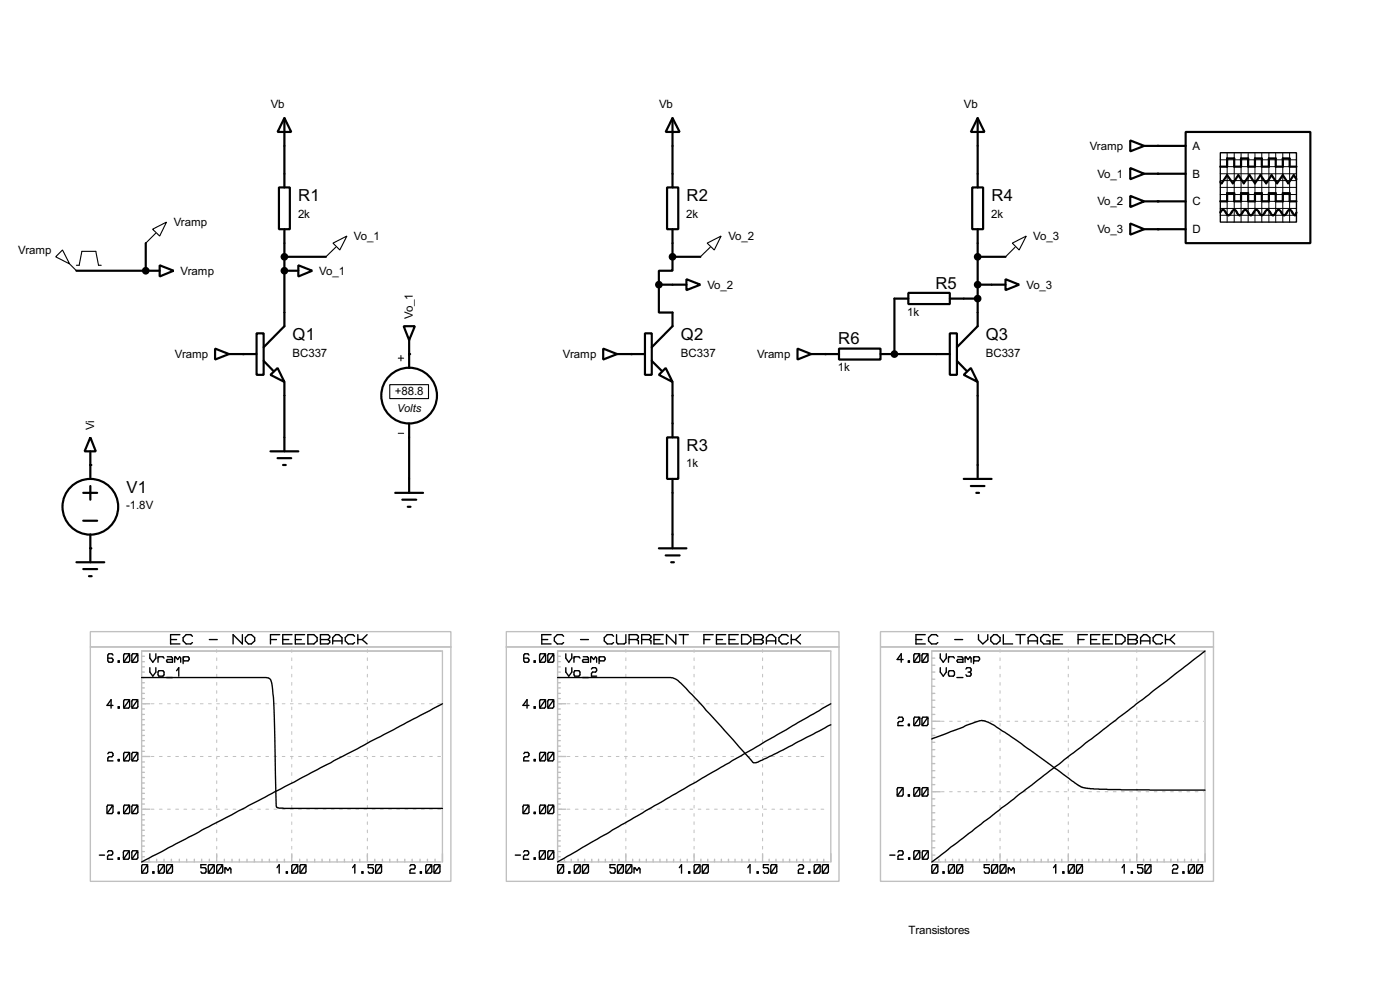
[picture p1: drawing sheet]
<svg xmlns="http://www.w3.org/2000/svg" width="256mm" height="180mm" viewBox="0 0 256 180" stroke-linecap="round" stroke-linejoin="round" font-family="sans-serif">
<g fill="none" stroke="#000" stroke-width=".4">
<path d="M51.1 34.3h2v7.7h-2zM52.1 21.6l1.3 2.6h-2.5zM52.1 21.6v12.7M122.2 34.3h2.1v7.7h-2.1zM123.2 21.6l1.3 2.6h-2.5zM123.2 21.6v12.7M178.1 34.3h2v7.7h-2zM179.1 21.6l1.3 2.6h-2.5zM179.1 21.6v12.7M207.1 25.7l2.5 1-2.5 1zM207.1 30.8l2.5 1-2.5 1zM207.1 35.9l2.5 1-2.5 1z"/>
<path d="M209.6 26.7h7.6M209.6 31.8h7.6M209.6 36.9h7.6M217.2 24.2h22.9v20.3h-22.9zM223.6 38.9l.2-.4 .3-.1 .2 .1 .5 .8a.6 .6 0 0 0 .9-.5l.4-.4 .3 .1 .4 .8 .3 .1 .3-.1 .5-.8a.6 .6 0 0 1 .8 .5l.5 .4 .2-.1 .5-.8 .3-.1 .2 .1 .5 .8a.6 .6 0 0 0 .9-.5l.4-.4 .2 .1 .5 .8 .3 .1 .3-.1 .5-.8a.6 .6 0 0 1 .8 .5l.5 .4 .2-.1 .5-.8 .3-.1 .2 .1 .5 .8 .3 .1 .2-.5M223.6 36.9h1.2v-1.5h1.3v1.5h1.3v-1.5h1.3v1.5h1.2v-1.5h1.3v1.5h1.3v-1.5h1.2v1.5h1.3v-1.5h1.3v1.5h1.2M223.6 30.5h1.2v-1.5h1.3v1.5h1.3v-1.5h1.3v1.5h1.2v-1.5h1.3v1.5h1.3v-1.5h1.2v1.5h1.3v-1.5h1.3v1.5h1.2M237.5 32.8l-.5-.7-1 1.5-1-1.5-1 1.5-1-1.5-1 1.5-1.1-1.5-1 1.5-1-1.5-1 1.5-1-1.5-1 1.5-1.1-1.5-1 1.5-.2-.3M14 49.6h15.3M26.7 44.5v5.1M29.3 48.6l2.5 1-2.5 1zM52.1 42v17.7l-3.8 3.9"/>
<path d="M52.1 47h7.6M52.1 49.6h2.6M54.7 48.6l2.5 1-2.5 1zM74 59.7h2l-1 2.6zM120.7 52.1v5.1h2.5v2.5l-3.8 3.9M120.7 52.1h5.1M123.2 47v2.6h-2.5v2.5M123.2 47h5.1M123.2 42v5M125.8 51.1l2.5 1-2.5 1zM166.4 53.6h7.6v2.1h-7.6zM166.4 54.7h-2.5v10.1"/>
<path d="M174 54.7h5.1M179.1 47h5.1M179.1 52.1h5.1M179.1 42v17.7l-3.8 3.9M184.2 51.1l2.5 1-2.5 1zM207.1 40.9l2.5 1.1-2.5 1zM209.6 42h7.6M39.4 63.8l2.6 1-2.6 1zM42 64.8h5M47 61h1.3v7.6h-1.3zM48.3 66.1l1.8 1.8M49.6 68.6l1.3-1.2 1.2 2.5z"/>
<path d="M52.1 69.9v12.7M75 62.3v5.1M75 77.5v12.7M110.5 63.8l2.6 1-2.6 1zM113.1 64.8h5.1M118.2 61h1.2v7.6h-1.2zM119.4 66.1l1.8 1.8M120.7 68.6l1.3-1.2 1.2 2.5zM123.2 69.9v10.2M146.1 63.8l2.5 1-2.5 1zM148.6 64.8h5.1M153.7 63.8h7.6v2h-7.6z"/>
<path d="M161.3 64.8h12.7M174 61h1.3v7.6h-1.3zM175.3 66.1l1.8 1.8M176.6 68.6l1.3-1.2 1.2 2.5zM179.1 69.9v17.8M15.3 90.2h2.5M15.3 95.3h2.5M16.6 80.1l1 2.5h-2.1zM16.6 82.6v5.1M16.6 89v2.5M16.6 97.8v5.1M49.6 82.6h5.1"/>
<path d="M50.9 83.9h2.5M51.9 85.1h.5M72.4 90.2h5.1M73.7 91.5h2.6M74.7 92.8h.5M122.2 80.1h2.1v7.6h-2.1zM123.2 87.7v12.7M176.6 87.7h5.1M177.9 89h2.5M178.9 90.2h.5M14 102.9h5.1M15.3 104.2h2.5"/>
<path d="M16.3 105.5h.5M120.7 100.4h5.1M122 101.7h2.5M123 102.9h.5"/>
<circle cx="74.9" cy="72.4" r="5.1"/>
<circle cx="16.5" cy="92.8" r="5.1"/>
</g>
<g fill="#000">
<circle cx="212.1" cy="36.9" r=".2"/>
<circle cx="212.1" cy="26.7" r=".2"/>
<circle cx="212.1" cy="31.8" r=".2"/>
<circle cx="26.7" cy="49.6" r=".2"/>
<circle cx="52.1" cy="49.6" r=".2"/>
<circle cx="212.1" cy="42" r=".2"/>
<circle cx="44.5" cy="64.8" r=".2"/>
<circle cx="75" cy="64.8" r=".2"/>
<circle cx="115.6" cy="64.8" r=".2"/>
<circle cx="151.2" cy="64.8" r=".2"/>
<circle cx="163.9" cy="64.8" r=".2"/>
<circle cx="16.6" cy="85.1" r=".2"/>
<circle cx="16.6" cy="100.4" r=".2"/>
</g>
<path d="M10.2 47l1.3-1.2 1.3 2.5zM12.8 48.3l1.2 1.3M14 48.6h.5l.5-2.6h2.6l.5 2.6h.5M28 42l2.5-1.3-1.2 2.5zM28.5 42.7l-1.8 1.8M61 44.5l2.6-1.3-1.3 2.6zM61.5 45.3l-1.8 1.7M129.6 44.5l2.5-1.3-1.2 2.6zM130.1 45.3l-1.8 1.7M185.5 44.5l2.5-1.3-1.3 2.6zM186 45.3l-1.8 1.7M71.4 70.4h7.1v2.6h-7.1z" fill="none" stroke="#000" stroke-width=".2"/>
<g fill="#000" stroke="#000" stroke-width=".4">
<circle cx="26.7" cy="49.6" r=".5"/>
<circle cx="52.1" cy="47" r=".5"/>
<circle cx="52.1" cy="49.6" r=".5"/>
<circle cx="120.7" cy="52.1" r=".5"/>
<circle cx="123.2" cy="47" r=".5"/>
<circle cx="179.1" cy="52.1" r=".5"/>
<circle cx="179.1" cy="47" r=".5"/>
<circle cx="179.1" cy="54.7" r=".5"/>
<circle cx="163.8" cy="64.8" r=".5"/>
</g>
<g fill="none" stroke="#000" stroke-width=".18">
<path d="M223.6 31.8h13.9M223.6 29.3h13.9M223.6 30.5h13.9M223.6 33.1h13.9M223.6 35.6h13.9M223.6 36.9h13.9M223.6 38.2h13.9M223.6 39.4h13.9M223.6 34.3h13.9M224.8 28v12.7M226.1 28v12.7M227.4 28v12.7"/>
<path d="M228.7 28v12.7M229.9 28v12.7M231.2 28v12.7M232.5 28v12.7M233.7 28v12.7M235 28v12.7M236.3 28v12.7M73 65.6h1M73 79.3h1M73.5 65.1v1"/>
</g>
<g fill="none" stroke="#000" stroke-width=".25">
<path d="M223.6 28h13.9v12.7h-13.9zM20.7 119.9l-.2-.2h-.5l-.2 .2v1.1l.2 .2h.5l.2-.2v-.3l-.2-.2h-.7M22.8 119.7h.8l.2 .2v1.1l-.2 .2h-.8l-.1-.2v-1.1zM23.8 119.7l-1.1 1.5M24.3 119.7h.8l.2 .2v1.1l-.2 .2h-.8l-.1-.2v-1.1zM25.3 119.7l-1.1 1.5M27.5 119.7v.8l.5 .7 .6-.7v-.8M31.3 117.1h1.1M33 116.2h-1.7v1.7h1.7M35.3 116.5l-.3-.3h-.9l-.5 .5v.6l.5 .6h.9l.3-.3M38.4 117.1h1.4M44.4 116.2v1.7l-1.7-1.7v1.7"/>
<path d="M45 116.7l.5-.5h.6l.6 .5v.6l-.6 .6h-.6l-.5-.6zM49.6 117.1h1.1M51.3 116.2h-1.7v1.7M51.8 117.1h1.1M53.5 116.2h-1.7v1.7h1.7M54.1 117.1h1.1M55.8 116.2h-1.7v1.7h1.7M56.4 116.2h1.1l.6 .5v.6l-.6 .6h-1.1zM58.7 116.2h1.4l.3 .3v.2l-.3 .4 .3 .2v.3l-.3 .3h-1.4zM58.7 117.1h1.4M61 117.9v-1.2l.5-.5h.6l.6 .5v1.2M61 117.3h1.7"/>
<path d="M65 116.5l-.3-.3h-.9l-.5 .5v.6l.5 .6h.9l.3-.3M65.6 117.1h.8M65.6 116.2v1.7M66.4 117.1l.9 .8M67.3 116.2l-.9 .9M96.9 119.9l-.2-.2h-.5l-.2 .2v1.1l.2 .2h.5l.2-.2v-.3l-.2-.2h-.7M99 119.7h.8l.2 .2v1.1l-.2 .2h-.8l-.1-.2v-1.1zM99.3 117.1h1.1M100 119.7l-1.1 1.5M100.5 119.7h.8l.2 .2v1.1l-.2 .2h-.8l-.1-.2v-1.1zM101 116.2h-1.7v1.7h1.7M101.5 119.7l-1.1 1.5"/>
<path d="M103.3 116.5l-.3-.3h-.9l-.5 .5v.6l.5 .6h.9l.3-.3M103.7 119.7v.8l.5 .7 .6-.7v-.8M106.4 117.1h1.4M112.4 116.5l-.3-.3h-.8l-.6 .5v.6l.6 .6h.8l.3-.3M113 116.2v1.4l.2 .3h1.2l.3-.3v-1.4M115.3 117.1h1.4M116.7 117.1l.3-.4v-.2l-.3-.3h-1.4v1.7M116.7 117.1l.3 .2v.6M117.6 117.1h1.4M119 117.1l.3-.4v-.2l-.3-.3h-1.4v1.7M119 117.1l.3 .2v.6M119.8 117.1h1.1"/>
<path d="M121.5 116.2h-1.7v1.7h1.7M123.8 116.2v1.7l-1.7-1.7v1.7M124.4 116.2h1.7M125.2 116.2v1.7M129 117.1h1.1M130.7 116.2h-1.7v1.7M131.3 117.1h1.1M133 116.2h-1.7v1.7h1.7M133.6 117.1h1.1M135.3 116.2h-1.7v1.7h1.7M135.9 116.2h1.1l.6 .5v.6l-.6 .6h-1.1zM138.1 116.2h1.4l.3 .3v.2l-.3 .4 .3 .2v.3l-.3 .3h-1.4z"/>
<path d="M138.1 117.1h1.4M140.4 117.9v-1.2l.6-.5h.5l.6 .5v1.2M140.4 117.3h1.7M144.4 116.5l-.3-.3h-.8l-.6 .5v.6l.6 .6h.8l.3-.3M145 117.1h.8M145 116.2v1.7M145.8 117.1l.9 .8M146.7 116.2l-.9 .9M167.6 119.7h.7l.2 .2v1.1l-.2 .2h-.7l-.2-.2v-1.1zM167.8 117.1h1.1M168.5 119.7l-1.1 1.5M169.1 119.7h.7l.2 .2v1.1l-.2 .2h-.7l-.2-.2v-1.1z"/>
<path d="M169.5 116.2h-1.7v1.7h1.7M170 119.7l-1.1 1.5M171.8 116.5l-.3-.3h-.8l-.6 .5v.6l.6 .6h.8l.3-.3M172.3 119.7v.8l.5 .7 .6-.7v-.8M174.9 117.1h1.5M179.3 116.2v.9l.8 .8 .9-.8v-.9M181.5 116.7l.6-.5h.5l.6 .5v.6l-.6 .6h-.5l-.6-.6zM183.8 116.2v1.7h1.7M186.1 116.2h1.7M186.9 116.2v1.7M188.4 117.9v-1.2l.5-.5h.6l.6 .5v1.2M188.4 117.3h1.7"/>
<path d="M192.4 116.5l-.3-.3h-.9l-.5 .5v.6l.5 .6h1.2v-.6h-.6M193 117.1h1.1M194.7 116.2h-1.7v1.7h1.7M197.5 117.1h1.1M199.2 116.2h-1.7v1.7M199.8 117.1h1.1M201.5 116.2h-1.7v1.7h1.7M202.1 117.1h1.1M203.8 116.2h-1.7v1.7h1.7M204.4 116.2h1.1l.6 .5v.6l-.6 .6h-1.1zM206.7 116.2h1.4l.3 .3v.2l-.3 .4 .3 .2v.3l-.3 .3h-1.4zM206.7 117.1h1.4"/>
<path d="M209 117.9v-1.2l.5-.5h.6l.6 .5v1.2M209 117.3h1.7M213 116.5l-.3-.3h-.9l-.5 .5v.6l.5 .6h.9l.3-.3M213.5 117.1h.8M213.5 116.2v1.7M214.3 117.1l.9 .8M215.2 116.2l-.9 .9M220.8 119.2l-50.1 38.6M19.8 138l.2-.3h.5l.2 .3v.3l-.2 .2h-.5l-.2 .3v.5h.9M20.7 129.1h-1.1l.8-1v1.5M21.7 121h.2v.2h-.2zM21.7 129.4h.2v.2h-.2z"/>
<path d="M21.7 139h.2v.3h-.2zM22.8 128.1h.8l.2 .2v1.1l-.2 .2h-.8l-.1-.2v-1.1zM22.8 137.7h.8l.2 .3v1l-.2 .3h-.8l-.1-.3v-1zM23.8 137.7l-1.1 1.6M23.8 128.1l-1.1 1.5M24.3 128.1h.8l.2 .2v1.1l-.2 .2h-.8l-.1-.2v-1.1zM24.3 137.7h.8l.2 .3v1l-.2 .3h-.8l-.1-.3v-1zM25.3 137.7l-1.1 1.6M25.3 128.1l-1.1 1.5M26 124h22.4a1.23 1.23 0 0 1 1.5 1.5 94.7 94.7 0 0 1 .5 12.7l.2 9.4 .3 .3 1 .1h29.2M27.5 122.2v.8l.5 .8 .6-.8v-.8M29 120.2v1"/>
<path d="M29 120.5l.1-.3h.8l.2 .3M29.1 122.8h.8l.2 .2v.5l-.2 .3h-.8l-.1-.3v-.5zM30.5 124h1.1M30.7 120.2h.7l.2 .3v.7h-.9l-.2-.2 .2-.3h.9M32 120.2v1M32 120.5l.2-.3 .4 .5 .3-.5 .2 .3v.7M32.4 122.8l.4-.6v1.6M33.6 120.2v1.3M33.6 120.5l.1-.3h.8l.2 .3v.2l-.2 .3h-.8l-.1-.3M81.1 128.8l-55.1 29M96 138l.2-.3h.5l.2 .3v.3l-.2 .2h-.5l-.2 .3v.5h.9M96.9 129.1h-1.1l.8-1v1.5"/>
<path d="M97.9 139h.2v.3h-.2zM97.9 129.4h.2v.2h-.2zM97.9 121h.2v.2h-.2zM99 137.7h.8l.2 .3v1l-.2 .3h-.8l-.1-.3v-1zM99 128.1h.8l.2 .2v1.1l-.2 .2h-.8l-.1-.2v-1.1zM100 137.7l-1.1 1.6M100 128.1l-1.1 1.5M100.5 137.7h.8l.2 .3v1l-.2 .3h-.8l-.1-.3v-1zM100.5 128.1h.8l.2 .2v1.1l-.2 .2h-.8l-.1-.2v-1.1zM101.5 137.7l-1.1 1.6M101.5 128.1l-1.1 1.5M102.2 124h19.9a3 3 0 0 1 2.8 1.2l4 4.2 8.8 9.9a.87 .87 0 0 0 1.4 .1l4.4-2.1 8.7-4.6"/>
<path d="M103.7 122.2v.8l.5 .8 .6-.8v-.8M105.2 120.5l.1-.3h.8l.2 .3M105.2 120.2v1M105.3 122.8h.8l.2 .2v.5l-.2 .3h-.8l-.1-.3v-.5zM106.7 124h1.1M106.9 120.2h.7l.2 .3v.7h-.9l-.2-.2 .2-.3h.9M108.2 120.5l.2-.3 .4 .5 .3-.5 .2 .3v.7M108.2 120.2v1M108.4 122.5l.2-.3h.5l.2 .3v.3l-.2 .2h-.5l-.2 .3v.5h.9M109.8 120.5l.1-.3h.8l.2 .3v.2l-.2 .3h-.8l-.1-.3M109.8 120.2v1.3M152.2 128.8l-50 29"/>
<path d="M164.5 131.5l.2-.2h.6l.2 .2v.3l-.2 .3h-.6l-.2 .2v.5h1M165.5 120.7h-1.1l.7-1v1.5M166.4 121h.2v.2h-.2zM166.4 132.6h.2v.2h-.2zM167.6 131.3h.7l.2 .2v1.1l-.2 .2h-.7l-.2-.2v-1.1zM168.5 131.3l-1.1 1.5M169.1 131.3h.7l.2 .2v1.1l-.2 .2h-.7l-.2-.2v-1.1zM170 131.3l-1.1 1.5M170.7 135.3l5.2-2a15.3 15.3 0 0 1 4-1.4h.2a8.7 8.7 0 0 1 3.6 1.9l3.4 2.3 10.1 7.4 1.2 .7 1.3 .2 3.3 .1 17.8 .1M172.3 122.2v.8l.5 .8 .6-.8v-.8M173.8 120.5l.1-.3h.8l.2 .3M173.8 120.2v1"/>
<path d="M173.9 122.8h.8l.2 .2v.5l-.2 .3h-.8l-.1-.3v-.5zM175.3 124h1.1M175.5 120.2h.7l.2 .3v.7h-.9l-.2-.2 .2-.3h.9M176.8 120.5l.2-.3 .4 .5 .3-.5 .2 .3v.7M176.8 120.2v1M177 122.5l.2-.3h.5l.2 .3v.3l-.2 .2M177.4 123h.3M177.7 123l.2 .3v.2l-.2 .3h-.5l-.2-.3M178.4 120.5l.1-.3h.8l.2 .3v.2l-.2 .3h-.8l-.1-.3M178.4 120.2v1.3M18.2 156.5h1M19.7 156l.2-.3h.6l.2 .3v.3l-.2 .2h-.6l-.2 .3v.5h1"/>
<path d="M19.8 147.4h.7l.2 .2v1.1l-.2 .2h-.7l-.2-.2v-1.1zM20.7 147.4l-1.1 1.5M21.7 157h.2v.3h-.2zM21.7 148.7h.2v.2h-.2zM22.8 155.7h.7l.2 .3v1l-.2 .3h-.7l-.2-.3v-1zM22.8 147.4h.8l.2 .2v1.1l-.2 .2h-.8l-.1-.2v-1.1zM23.7 155.7l-1.1 1.6M23.8 147.4l-1.1 1.5M24.3 155.7h.8l.2 .3v1l-.2 .3h-.8l-.1-.3v-1zM24.3 147.4h.8l.2 .2v1.1l-.2 .2h-.8l-.1-.2v-1.1zM25.3 155.7l-1.1 1.6M25.3 147.4l-1.1 1.5"/>
<path d="M26.1 158.3h.8l.2 .2v1.1l-.2 .2h-.8l-.1-.2v-1.1zM27.1 158.3l-1.1 1.5M28 159.6h.2v.2h-.2zM29.2 158.3h.7l.2 .2v1.1l-.2 .2h-.7l-.2-.2v-1.1zM30.1 158.3l-1.1 1.5M30.7 158.3h.7l.2 .2v1.1l-.2 .2h-.7l-.2-.2v-1.1zM31.6 158.3l-1.1 1.5M37.8 158.3h-1v.5h.8l.2 .3v.5l-.2 .2h-.6l-.2-.2M38.3 158.3h.8l.2 .2v1.1l-.2 .2h-.8l-.1-.2v-1.1zM39.3 158.3l-1.1 1.5M39.9 158.3h.7l.2 .2v1.1l-.2 .2h-.7l-.2-.2v-1.1zM40.8 158.3l-1.1 1.5"/>
<path d="M41.2 158.8v1M41.2 159.1l.2-.3 .4 .5 .3-.5 .2 .3v.7M50.8 158.8l.4-.5v1.5M52.5 159.6h.2v.2h-.2zM53.6 158.3h.8l.2 .2v1.1l-.2 .2h-.8l-.1-.2v-1.1zM54.6 158.3l-1.1 1.5M55.1 158.3h.8l.2 .2v1.1l-.2 .2h-.8l-.1-.2v-1.1zM56.1 158.3l-1.1 1.5M64.6 158.8l.4-.5v1.5M66.3 159.6h.2v.2h-.2zM68.4 158.3h-.9v.5h.7l.2 .3v.5l-.2 .2h-.5l-.2-.2M69 158.3h.7l.2 .2v1.1l-.2 .2h-.7l-.2-.2v-1.1z"/>
<path d="M69.9 158.3l-1.1 1.5M75.1 158.5l.2-.2h.6l.2 .2v.3l-.2 .3h-.6l-.2 .2v.5h1M77 159.6h.2v.2h-.2zM78.2 158.3h.7l.2 .2v1.1l-.2 .2h-.7l-.2-.2v-1.1zM79.1 158.3l-1.1 1.5M79.7 158.3h.7l.2 .2v1.1l-.2 .2h-.7l-.2-.2v-1.1zM80.6 158.3l-1.1 1.5M94.4 156.5h1M95.9 156l.2-.3h.6l.2 .3v.3l-.2 .2h-.6l-.2 .3v.5h1M96 147.4h.7l.2 .2v1.1l-.2 .2h-.7l-.2-.2v-1.1zM96.9 147.4l-1.1 1.5M97.9 157h.2v.3h-.2z"/>
<path d="M97.9 148.7h.2v.2h-.2zM99 155.7h.7l.2 .3v1l-.2 .3h-.7l-.2-.3v-1zM99 147.4h.8l.2 .2v1.1l-.2 .2h-.8l-.1-.2v-1.1zM99.9 155.7l-1.1 1.6M100 147.4l-1.1 1.5M100.5 155.7h.8l.2 .3v1l-.2 .3h-.8l-.1-.3v-1zM100.5 147.4h.8l.2 .2v1.1l-.2 .2h-.8l-.1-.2v-1.1zM101.5 155.7l-1.1 1.6M101.5 147.4l-1.1 1.5M102.3 158.3h.8l.2 .2v1.1l-.2 .2h-.8l-.1-.2v-1.1zM103.3 158.3l-1.1 1.5M104.2 159.6h.2v.2h-.2z"/>
<path d="M105.4 158.3h.7l.2 .2v1.1l-.2 .2h-.7l-.2-.2v-1.1zM106.3 158.3l-1.1 1.5M106.9 158.3h.7l.2 .2v1.1l-.2 .2h-.7l-.2-.2v-1.1zM107.8 158.3l-1.1 1.5M112.7 158.3h-.9v.5h.7l.2 .3v.5l-.2 .2h-.5l-.2-.2M113.3 158.3h.7l.2 .2v1.1l-.2 .2h-.7l-.2-.2v-1.1zM114.2 158.3l-1.1 1.5M114.8 158.3h.8l.2 .2v1.1l-.2 .2h-.8l-.1-.2v-1.1zM115.8 158.3l-1.1 1.5M116.2 158.8v1M116.2 159.1l.1-.3 .4 .5 .4-.5 .2 .3v.7M124.5 158.8l.4-.5v1.5"/>
<path d="M126.2 159.6h.2v.2h-.2zM127.3 158.3h.8l.2 .2v1.1l-.2 .2h-.8l-.1-.2v-1.1zM128.3 158.3l-1.1 1.5M128.8 158.3h.8l.2 .2v1.1l-.2 .2h-.8l-.1-.2v-1.1zM129.8 158.3l-1.1 1.5M137 158.8l.4-.5v1.5M138.7 159.6h.2v.2h-.2zM140.8 158.3h-.9v.5h.7l.2 .3v.5l-.2 .2h-.5l-.2-.2M141.4 158.3h.7l.2 .2v1.1l-.2 .2h-.7l-.2-.2v-1.1zM142.3 158.3l-1.1 1.5M146.3 158.5l.2-.2h.5l.2 .2v.3l-.2 .3h-.5l-.2 .2v.5h.9M148.2 159.6h.2v.2h-.2z"/>
<path d="M149.3 158.3h.8l.2 .2v1.1l-.2 .2h-.8l-.1-.2v-1.1zM150.3 158.3l-1.1 1.5M150.8 158.3h.8l.2 .2v1.1l-.2 .2h-.8l-.1-.2v-1.1zM151.8 158.3l-1.1 1.5M163 156.5h1M164.5 156l.2-.3h.6l.2 .3v.3l-.2 .2h-.6l-.2 .3v.5h1M164.5 144.2h.8l.2 .2v1.1l-.2 .2h-.8l-.1-.2v-1.1zM165.5 144.2l-1.1 1.5M166.4 145.5h.2v.2h-.2zM166.5 157h.2v.3h-.2zM167.6 155.7h.7l.2 .3v1l-.2 .3h-.7l-.2-.3v-1zM167.6 144.2h.7l.2 .2v1.1l-.2 .2h-.7l-.2-.2v-1.1z"/>
<path d="M168.5 155.7l-1.1 1.6M168.5 144.2l-1.1 1.5M169.1 144.2h.7l.2 .2v1.1l-.2 .2h-.7l-.2-.2v-1.1zM169.1 155.7h.8l.2 .3v1l-.2 .3h-.8l-.1-.3v-1zM170 144.2l-1.1 1.5M170.1 155.7l-1.1 1.6M170.9 158.3h.7l.2 .2v1.1l-.2 .2h-.7l-.2-.2v-1.1zM171.8 158.3l-1.1 1.5M172.8 159.6h.2v.2h-.2zM173.9 158.3h.8l.2 .2v1.1l-.2 .2h-.8l-.1-.2v-1.1zM174.9 158.3l-1.1 1.5M175.4 158.3h.8l.2 .2v1.1l-.2 .2h-.8l-.1-.2v-1.1z"/>
<path d="M176.4 158.3l-1.1 1.5M181.3 158.3h-1v.5h.8l.2 .3v.5l-.2 .2h-.6l-.2-.2M181.8 158.3h.8l.2 .2v1.1l-.2 .2h-.8l-.1-.2v-1.1zM182.8 158.3l-1.1 1.5M183.4 158.3h.7l.2 .2v1.1l-.2 .2h-.7l-.2-.2v-1.1zM184.3 158.3l-1.1 1.5M184.7 158.8v1M184.7 159.1l.2-.3 .4 .5 .3-.5 .2 .3v.7M193 158.8l.4-.5v1.5M194.7 159.6h.2v.2h-.2zM195.9 158.3h.7l.2 .2v1.1l-.2 .2h-.7l-.2-.2v-1.1zM196.8 158.3l-1.1 1.5"/>
<path d="M197.4 158.3h.7l.2 .2v1.1l-.2 .2h-.7l-.2-.2v-1.1zM198.3 158.3l-1.1 1.5M205.6 158.8l.4-.5v1.5M207.3 159.6h.2v.2h-.2zM209.4 158.3h-1v.5h.8l.2 .3v.5l-.2 .2h-.6l-.2-.2M209.9 158.3h.8l.2 .2v1.1l-.2 .2h-.8l-.1-.2v-1.1zM210.9 158.3l-1.1 1.5M214.8 158.5l.2-.2h.6l.2 .2v.3l-.2 .3h-.6l-.2 .2v.5h1M216.7 159.6h.2v.2h-.2zM217.9 158.3h.7l.2 .2v1.1l-.2 .2h-.7l-.2-.2v-1.1zM218.8 158.3l-1.1 1.5M219.4 158.3h.7l.2 .2v1.1l-.2 .2h-.7l-.2-.2v-1.1z"/>
<path d="M220.3 158.3l-1.1 1.5"/>
</g>
<g fill="none" stroke="#c0c0c0" stroke-width=".25">
<path d="M16.6 115.6h66v45.7h-66zM16.6 118.4h66M92.8 115.6h60.9v45.7h-60.9zM92.8 118.4h60.9M161.3 115.6h61v45.7h-61zM161.3 118.4h61M26 139.5h.5M26 138.5h1.5M26 137.5h.5M26 136.6h.5M26 135.6h.5M26 134.6h.5"/>
<path d="M26 133.7h.5M26 132.7h.5M26 131.7h.5M26 130.8h.5M26 129.8h.5M26 128.8h1.5M26 127.9h.5M26 126.9h.5M26 125.9h.5M26 125h.5M26 124h.5M26 123h.5"/>
<path d="M26 122.1h.5M26 121.1h.5M26 120.1h.5M102.2 139.5h.5M102.2 138.5h1.5M102.2 137.5h.5M102.2 136.6h.5M102.2 135.6h.5M102.2 134.6h.5M102.2 133.7h.5M102.2 132.7h.5M102.2 131.7h.5"/>
<path d="M102.2 130.8h.5M102.2 129.8h.5M102.2 128.8h1.5M102.2 127.9h.5M102.2 126.9h.5M102.2 125.9h.5M102.2 125h.5M102.2 124h.5M102.2 123h.5M102.2 122.1h.5M102.2 121.1h.5M102.2 120.1h.5"/>
<path d="M170.7 138.5h.6M170.7 134.6h.6M170.7 130.8h.6M170.7 126.9h.6M170.7 123h.6M170.7 139.8h.6M170.7 137.2h.6M170.7 135.9h.6M170.7 133.4h.6M170.7 132h1.6M170.7 129.5h.6M170.7 128.2h.6"/>
<path d="M170.7 125.6h.6M170.7 124.3h.6M170.7 121.8h.6M170.7 120.5h.6M26 156.8h.5M26 155.9h.5M26 154.9h.5M26 153.9h.5M26 153h.5M26 152h.5M26 151h.5M26 150.1h.5"/>
<path d="M26 149.1h.5M26 148.1h1.5M26 147.2h.5M26 146.2h.5M26 145.2h.5M26 144.3h.5M26 143.3h.5M26 142.3h.5M26 141.4h.5M26 140.4h.5M27.3 157.3v.5M28.7 157.3v.5"/>
<path d="M30.1 157.3v.5M31.4 157.3v.5M32.9 157.3v.5M34.2 157.3v.5M35.6 157.3v.5M37 157.3v.5M38.4 157.3v.5M39.7 156.3v1.5M41.1 157.3v.5M42.5 157.3v.5M43.9 157.3v.5M45.3 157.3v.5"/>
<path d="M46.6 157.3v.5M48 157.3v.5M49.4 157.3v.5M50.8 157.3v.5M52.1 157.3v.5M53.5 156.3v1.5M54.9 157.3v.5M56.3 157.3v.5M57.7 157.3v.5M59 157.3v.5M60.4 157.3v.5M61.8 157.3v.5"/>
<path d="M63.1 157.3v.5M64.6 157.3v.5M65.9 157.3v.5M67.3 156.3v1.5M68.7 157.3v.5M70.1 157.3v.5M71.4 157.3v.5M72.8 157.3v.5M74.2 157.3v.5M75.5 157.3v.5M77 157.3v.5M78.3 157.3v.5"/>
<path d="M79.7 157.3v.5M80.8 157.8h-54.8v-38.6h55.1v38.6M102.2 156.8h.5M102.2 155.9h.5M102.2 154.9h.5M102.2 153.9h.5M102.2 153h.5M102.2 152h.5M102.2 151h.5M102.2 150.1h.5M102.2 149.1h.5M102.2 148.1h1.5"/>
<path d="M102.2 147.2h.5M102.2 146.2h.5M102.2 145.2h.5M102.2 144.3h.5M102.2 143.3h.5M102.2 142.3h.5M102.2 141.4h.5M102.2 140.4h.5M103.4 157.3v.5M104.7 157.3v.5M105.9 157.3v.5M107.1 157.3v.5"/>
<path d="M108.4 157.3v.5M109.7 157.3v.5M110.9 157.3v.5M112.2 157.3v.5M113.4 157.3v.5M114.7 156.3v1.5M115.9 157.3v.5M117.2 157.3v.5M118.4 157.3v.5M119.7 157.3v.5M120.9 157.3v.5M122.2 157.3v.5"/>
<path d="M123.4 157.3v.5M124.7 157.3v.5M125.9 157.3v.5M127.2 156.3v1.5M128.4 157.3v.5M129.7 157.3v.5M130.9 157.3v.5M132.2 157.3v.5M133.5 157.3v.5M134.7 157.3v.5M135.9 157.3v.5M137.2 157.3v.5"/>
<path d="M138.4 157.3v.5M139.7 156.3v1.5M140.9 157.3v.5M142.2 157.3v.5M143.5 157.3v.5M144.7 157.3v.5M146 157.3v.5M147.2 157.3v.5M148.4 157.3v.5M149.7 157.3v.5M150.9 157.3v.5M151.9 157.8h-49.7v-38.6h50v38.6"/>
<path d="M170.7 153.9h.6M170.7 150.1h.6M170.7 146.2h.6M170.7 142.3h.6M170.7 156.5h.6M170.7 155.2h.6M170.7 152.7h.6M170.7 151.3h.6M170.7 148.8h.6M170.7 147.5h.6M170.7 144.9h1.6M170.7 143.6h.6"/>
<path d="M170.7 141.1h.6M172 157.3v.5M173.2 157.3v.5M174.5 157.3v.5M175.7 157.3v.5M177 157.3v.5M178.3 157.3v.5M179.5 157.3v.5M180.8 157.3v.5M182 157.3v.5M183.2 156.3v1.5M184.5 157.3v.5"/>
<path d="M185.8 157.3v.5M187 157.3v.5M188.3 157.3v.5M189.5 157.3v.5M190.8 157.3v.5M192 157.3v.5M193.2 157.3v.5M194.5 157.3v.5M195.7 156.3v1.5M197 157.3v.5M198.3 157.3v.5M199.5 157.3v.5"/>
<path d="M200.8 157.3v.5M202 157.3v.5M203.3 157.3v.5M204.5 157.3v.5M205.8 157.3v.5M207 157.3v.5M208.3 156.3v1.5M209.5 157.3v.5M210.8 157.3v.5M212 157.3v.5M213.3 157.3v.5M214.5 157.3v.5"/>
<path d="M215.8 157.3v.5M217 157.3v.5M218.3 157.3v.5M219.5 157.3v.5M220.5 157.8h-49.8v-38.6h50.1v38.6"/>
</g>
<g fill="none" stroke="#fff" stroke-width=".18">
<path d="M39.7 118.9v38.9M53.5 118.9v38.9M67.3 118.9v38.9M114.7 118.9v38.9M127.2 118.9v38.9M139.7 118.9v38.9M183.2 118.9v38.9M195.7 118.9v38.9M208.3 118.9v38.9M26.2 138.5h54.6M26.2 128.8h54.6M102.4 138.5h49.5"/>
<path d="M102.4 128.8h49.5M171 132h49.5M26.2 148.1h54.6M102.4 148.1h49.5M171 144.9h49.5"/>
</g>
<g fill="none" stroke="#c0c0c0" stroke-width=".18" stroke-dasharray=".5 1">
<path d="M39.7 118.9v38.9M53.5 118.9v38.9M67.3 118.9v38.9M114.7 118.9v38.9M127.2 118.9v38.9M139.7 118.9v38.9M183.2 118.9v38.9M195.7 118.9v38.9M208.3 118.9v38.9M26.2 138.5h54.6M26.2 128.8h54.6M102.4 138.5h49.5"/>
<path d="M102.4 128.8h49.5M171 132h49.5M26.2 148.1h54.6M102.4 148.1h49.5M171 144.9h49.5"/>
</g>
<g font-size="3.4">
<text x="54.7" y="36.9">R1</text>
<text x="125.8" y="36.9">R2</text>
<text x="181.7" y="36.9">R4</text>
<text x="171.4" y="52.8">R5</text>
<text x="53.6" y="62.3">Q1</text>
<text x="124.8" y="62.3">Q2</text>
<text x="153.6" y="63">R6</text>
<text x="180.6" y="62.3">Q3</text>
<text x="125.8" y="82.6">R3</text>
<text x="23.2" y="90.2">V1</text>
</g>
<g font-size="2.4">
<text x="49.6" y="19.8">Vb</text>
<text x="120.7" y="19.8">Vb</text>
<text x="176.6" y="19.8">Vb</text>
<text x="199.6" y="27.4">Vramp</text>
<text x="218.5" y="27.4">A</text>
<text x="201" y="32.5">Vo_1</text>
<text x="218.5" y="32.5">B</text>
<text x="31.8" y="41.3">Vramp</text>
<text x="54.6" y="39.9">2k</text>
<text x="125.7" y="39.9">2k</text>
<text x="181.6" y="39.9">2k</text>
<text x="201" y="37.6">Vo_2</text>
<text x="218.5" y="37.6">C</text>
<text x="3.3" y="46.5">Vramp</text>
<text x="64.8" y="43.9">Vo_1</text>
<text x="133.4" y="43.9">Vo_2</text>
<text x="189.3" y="43.9">Vo_3</text>
<text x="201" y="42.7">Vo_3</text>
<text x="218.5" y="42.7">D</text>
<text x="33.1" y="50.3">Vramp</text>
<text x="58.5" y="50.3">Vo_1</text>
<text x="129.6" y="52.8">Vo_2</text>
<text x="188" y="52.8">Vo_3</text>
<text x="75.7" y="58.4" transform="rotate(-90 75.7 58.4)">Vo_1</text>
<text x="166.2" y="57.8">1k</text>
<text x="32" y="65.5">Vramp</text>
<text x="53.6" y="65.3">BC337</text>
<text x="103.1" y="65.5">Vramp</text>
<text x="124.7" y="65.3">BC337</text>
<text x="138.7" y="65.5">Vramp</text>
<text x="180.6" y="65.3">BC337</text>
<text x="153.5" y="67.9">1k</text>
<text x="72.4" y="72.3">+88.8</text>
<text x="17.3" y="78.7" transform="rotate(-90 17.3 78.7)">Vi</text>
<text x="125.7" y="85.6">1k</text>
<text x="23.1" y="93.2">-1.8V</text>
<text x="166.4" y="170.9">Transistores</text>
</g>
<text font-size="2.3" x="72.8" y="75.4">Volts</text>
</svg>
